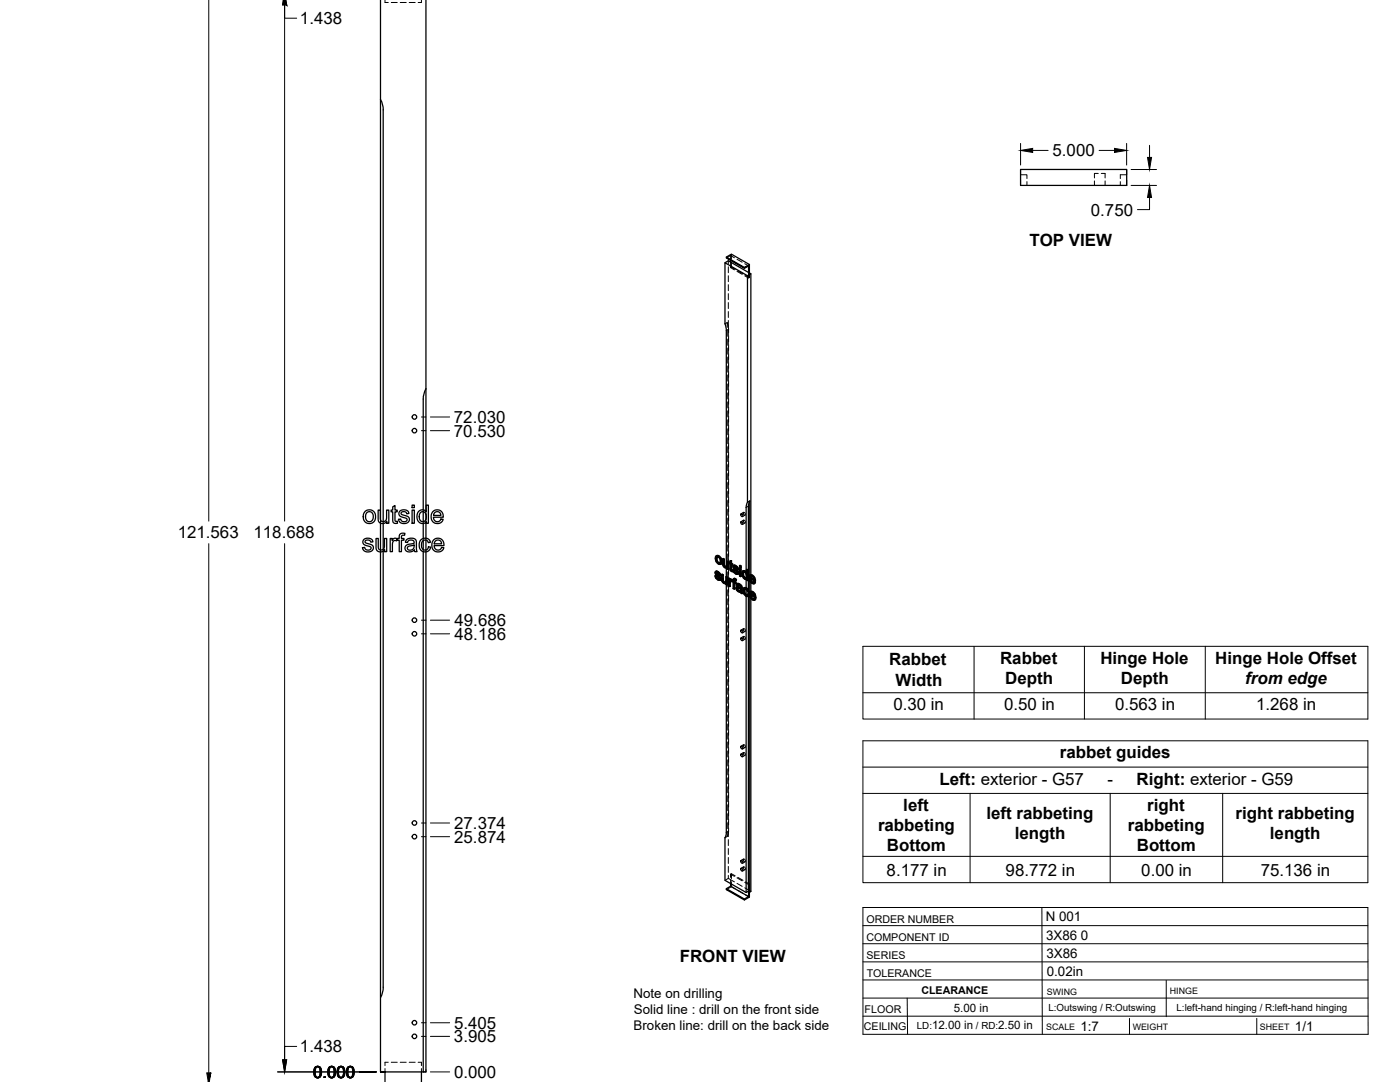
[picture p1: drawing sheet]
<svg xmlns="http://www.w3.org/2000/svg" width="559mm" height="432mm" viewBox="0 0 559 432" stroke-linecap="round" stroke-linejoin="round" font-family="sans-serif">
<!-- layer: Visible -->
<g fill="none" stroke="#000" stroke-width=".51">
<path d="M151.9 0v207.3M170 0v204.1M151.9 39.7l.9 2.3 .2 1.8v164.4M407.4 67.6h42.3v6.4h-42.3zM289.4 104.9l1.3-.8 9 5.2-1.4 .7M289.9 102.6l2-1.2 7.2 4.2M291.6 103.9v.7M297.1 106.7l-7.2-4.1v.4l7.2 4.1M299.1 105.6l-2 1.1v.4l1.7-1v2.6M299.1 105.6v3.3M299.7 109.3v120.1M170 155.1l-.7 1.7-.4 2.5v44.2"/>
<path d="M299.3 199.9v29.7l1.1-.1 .8 .9M299.3 199.9l-1 .6M299.3 200l-.6 2M145.3 215.2l1.3-.4a1.8 1.8 0 0 1 2.2 1.5l-.8 .1a1.14 1.14 0 0 0-1.2-.9 1.14 1.14 0 0 0-1.1 .9l.8 .5a3 3 0 0 1 2.4 1.1 2.16 2.16 0 0 1-1.5 2.3 2.16 2.16 0 0 1-2.5-1l-.2-.7 .9-.2a1.21 1.21 0 0 0 1.2 1.3 1.21 1.21 0 0 0 1.2-1.4l-.8-.3a2.37 2.37 0 0 1-2.3-1.3v-.9zM145.8 204l1-.5a2.66 2.66 0 0 1 3.1 3.1 2.66 2.66 0 0 1-4 1.8 3.2 3.2 0 0 1-.1-4.4zM146.3 204.7l1.3-.5 1.1 .8 .2 1.8-.8 1.3h-1.2l-.7-.6-.3-1.5zM150.1 214.9h.9v2.9a1.31 1.31 0 0 0 1.3 1.7 1.31 1.31 0 0 0 1.2-1.8v-2.8h.8v5.3h-.8v-.8a1.86 1.86 0 0 1-2.2 .8 1.86 1.86 0 0 1-1.2-2.1zM150.9 203.6h.9v2.9a1.32 1.32 0 0 0 1.3 1.7 1.32 1.32 0 0 0 1.2-1.8v-2.8h.9v5.2h-.8v-.8a1.86 1.86 0 0 1-2.3 .9 1.86 1.86 0 0 1-1.2-2.1zM151.9 208.8v10.7M153 220v174l-.2 1.8-.9 2.3M153 208.9v10.3M155.7 214.9h.8v.8a1.27 1.27 0 0 1 2-.7l.8-.1v-.6a1.51 1.51 0 0 1 .7-1.4 1.51 1.51 0 0 1 1.6 0l-.1 .7a.81 .81 0 0 0-.9 0 .81 .81 0 0 0-.4 .8v.5h1v.7h-1v4.6h-.9v-4.6h-.8v-.4l-.2 .7-.4-.2a1.21 1.21 0 0 0-1.3 1.7v2.8h-.9z"/>
<path d="M156.8 202.3l.8-.6v1.9h.9v.7h-.9l.1 3.5 .8 .2 .2 .8-.7 .1a1.16 1.16 0 0 1-1.2-1.6v-3h-.7v-.7h.7zM159.5 204.1l.7-.5 .9-.1a1.73 1.73 0 0 1 2.1 1.4l-.9 .1a1.14 1.14 0 0 0-1.1-.9 1.14 1.14 0 0 0-1.1 1l1.2 .5a2 2 0 0 1 2.1 1.4 2.21 2.21 0 0 1-1.9 1.9 2.21 2.21 0 0 1-2.3-1.3l-.2-.3 .9-.2a1.23 1.23 0 0 0 1.3 1.2 1.23 1.23 0 0 0 1.2-1.3l-.8-.3a2.63 2.63 0 0 1-2.3-1.3zM162.3 215.4l1.6-.6 1.2 .1 .8 .4 .6 4.9h-1l-.1-.7a2.02 2.02 0 0 1-2.2 .8 2.02 2.02 0 0 1-1.5-1.8l.8-1.1 1.8-.4a.78 .78 0 0 0 1-.7 .78 .78 0 0 0-1-.8 1.27 1.27 0 0 0-1.6 1l-.9-.1zM162.8 218.2l1.6-.4a.49 .49 0 0 1 .7-.3 .49 .49 0 0 1 .2 .7 1.37 1.37 0 0 1-1.2 1.3 1.37 1.37 0 0 1-1.5-.9zM164.5 203.6h.9v5.2h-.9zM164.5 201.6h.9v1h-.9zM167 204.2a2 2 0 0 1 3.1 0v-2.6h.9v7.2h-.9v-.6a2.16 2.16 0 0 1-2.6 .4 2.16 2.16 0 0 1-1.1-2.4zM167.7 204.7l.5-.4a2.02 2.02 0 0 1 2 1.2 2.02 2.02 0 0 1-.4 2.2 1.51 1.51 0 0 1-2 .2 1.51 1.51 0 0 1-.5-1.9zM168 215.4a2.22 2.22 0 0 1 3.8 1l-.9 .2a1.47 1.47 0 0 0-1.9-.9 1.47 1.47 0 0 0-.8 2l.2 1 .6 .7a1.33 1.33 0 0 0 2-1.2l.9 .1-.4 1.1a2.36 2.36 0 0 1-2.8 .7 2.36 2.36 0 0 1-1.4-2.5zM168.9 204.2v4M168.9 208.9v6M168.9 215.8v3.5"/>
<path d="M170 205.2v2M170 208.3v6.5M170 215.5v4M172.8 204.2a2.47 2.47 0 0 1 2.9-.5 2.47 2.47 0 0 1 1.2 2.7h-3.9l.2 .9a1.49 1.49 0 0 0 1.4 .9 1.49 1.49 0 0 0 1.4-1.1l.9 .1-.3 .7a2.64 2.64 0 0 1-3.7 .5 2.64 2.64 0 0 1-.5-3.7zM173 215.5a2.47 2.47 0 0 1 3-.4 2.47 2.47 0 0 1 1.2 2.6h-3.9l.2 .9a1.48 1.48 0 0 0 1.4 .9 1.48 1.48 0 0 0 1.4-1l.9 .1a2.56 2.56 0 0 1-3.5 1.4 2.56 2.56 0 0 1-1.2-3.5zM173.5 204.6l.8-.4a1.43 1.43 0 0 1 1.7 1.5h-2.9zM173.8 215.9l.7-.4a1.41 1.41 0 0 1 1.8 1.5h-3zM295.7 208.2l.6 .2 .2 .8-.6-.2zM295.7 205.1l.6 .2 .2 .8-.6-.2zM297.8 202.5v25.7M298.3 200.5v-90.5l-8.9-5.1v24.3l.5 2.7v94.3M298.4 200.5l-.6 2"/>
<path d="M298.7 202v33.4M151.9 220.3v207.5h17M168.9 220.2v207.6M170 220.2v207.6h-1.1M285.3 229.8l.5 .2M285.7 228l.9 .1M285.8 230l.2-.2 .2 .6-.2 .2zM285.9 228.7l.4 .3M285.9 228.9l1.4 1.1M285.9 221.8h1.1zM285.9 221.8l-.4 .5v1l.9 1.5a.95 .95 0 0 0 1.4 .2M285.9 227.9l-.3 .2"/>
<path d="M286 223.1l.2 .9M286 230.6l.5 .4h.5M286 228.1h.6l.5 .4M286 229.8h-.7l.6 1.1 .8 .6h.7M286.1 229.2l1.5 1.2M286.1 228.5v.1M286.1 228.8l-.2-.2 .6 .1 .5 .8 .4 .2M286.2 224l.2-.1 .6 .6-.3 .2zM286.2 230.4l.5 .5M286.2 227.9l-.7 .3v.6l1.4 1.7v.6M286.3 222.3l-.1 .6M286.4 228.2l1.1 .8"/>
<path d="M286.4 223.9l-.2-1-.2 .2 .4-.8 .7 .4 .4 1-.2 1h-.6M286.5 231l.4 .1M286.7 221.9l.9 .9 .2-.1 .4 1.3M286.9 228.6l.6 .4-.1 .7-.1-.6M287 224.5l.3 .1M287 221.8l.8 .9M287 231.1h-.1M287.1 230.1l.3 .5 .2-.2 .1 .5M287.4 230.6l.1 .5 .2-.2-.1 .5M287.5 231.1l-.1 .4 .2-.1-.3 .2M287.6 222.8l.4 1.4 .2-.2-.2 .9M287.8 225.1l-.2 .1"/>
<path d="M288 224.2l-.2 .9M288 229.2l.7 .2v2.2M288.5 223l.6 .1v2.2M288.5 229.5v2.1l.4 .4M288.5 231.7l.2 .4 .5 .2M288.7 232.1l.9 .3-.2 .1M288.7 229.4l-.7-.2 .1 2.6 .8 1h.9M288.9 223.2v2.2l.4 .4M288.9 225.5l.2 .4 .5 .2M289 232.4l.4 .1M289.1 225.9l.3 .3h.6l-.2 .1M289.1 223.1l-.6-.1 .1 2.7 .7 .9 .9-.1v.5l.4 .2"/>
<path d="M289.4 226.2l.4 .1M289.7 230.2l.7 .1v3l-.3 .2v-3M289.8 232.8v.4l.3 .3M289.8 232.8l-.2 .1M289.9 233.3v99l-.5 2M289.9 226.7v3.4M290.1 224l.7 .1v3l-.2 .1v-3M290.2 226.6l-.2 .1M290.4 230.3l-.7-.1v2l-.3 .3M290.8 224.1l-.7-.1v1.9l-.3 .4M290.8 230.8l1.6 .7M291.2 231.1v.4l.8-.3"/>
<path d="M291.3 232l.2 2-.2 .1v-1.6M291.3 224.4l-.3 .1v.4l.3 .1 .1 2.4 .4 .6 .7 .1-.1-.5h-.4M291.3 223.9l.7-.2v1.1M291.4 230.9l-.6-.1v3l.5 .3M291.6 231.8v.1M291.7 231.1l-.3 .2M291.8 231.3l.4 .4M291.8 223.9v1l.6 .1M291.8 224.9l.6 .1-.2 .6v-.4M291.8 227.4l.4 .1M291.9 227.5l.5 .1M292 223.7l-.7 .2v.8l-.3-.2"/>
<path d="M292 225.4v1.8M292.1 232.1l-.7-.3 .1 .6M292.2 225.6l-.4-.3v2l.3 .1M292.2 227.7l.1 .5M292.2 231.6h.4v.3zM292.2 232.1l.4 .2v2.6l.5 .2M292.2 231.6v.5M292.2 231.8l-.1 .3M292.2 232.1h-.1M292.5 227.4l.4 .2M292.8 225.7h.9M292.9 230.9l1.1 .3"/>
<path d="M292.9 227.6l.2-.1 .2 .5-.2 .2zM293 226.3l.4 .4M293 226.5l1.5 1.1M293.1 232.1l.7 .2-.2 .5v-.4M293.1 225.5l-.4 .2M293.1 230.8l-.3 .2M293.1 228.2l.5 .4h.6M293.1 225.7h.6l.6 .4M293.1 227.5l-.6-.1 .6 1.3 .8 .5 .6-.1M293.2 226.8l1.5 1.2M293.2 226.1v.1M293.2 226.4l-.1-.2 .5 .1 .9 1"/>
<path d="M293.3 231.5v.5M293.3 232.6v2.4l-.2 .1v-2.6l.5 .3M293.3 231.1l.7 .1-.3 .6 .1-.4M293.3 228l.5 .5M293.3 225.6l-.6 .2-.1 .6 1.5 1.8-.1 .5M293.5 225.8l1.1 .8M293.6 230.9l-.8 .1-.2 .6M293.6 228.6l.4 .1M293.7 231.8l-.6-.3v.6l.7 .2M294 233l-.2 .4 .5 .3M294 233l.6-.2 .6 .2M294 226.3l.4 .4 .2-.1 .2 .5-.3 .2-.1-.6"/>
<path d="M294.1 234.2l.6-.1 .9 .4M294.1 228.7h-.1M294.2 235l.2 .4 .6 .2M294.2 227.8l.3 .4 .2-.2 .2 .6M294.3 234.8l.3 .5M294.3 234.1l-.3 .2M294.4 235.4l.3 .4h.7h-.7M294.4 234.7l-.1 .1M294.4 232.9l1.4 .5M294.4 234.7h.1a.8 .8 0 0 1 1 .9l-.3 .3M294.5 234.7l-.1 .2M294.5 228.2l.1 .5 .3-.1-.2 .4"/>
<path d="M294.6 233.4l-.3 .3 .3-.3 .7 .5a.36 .36 0 0 1 .3 .4 .36 .36 0 0 1-.4 .3l-.8-.3M294.6 234.1l-.8 .4 .1 .9 .9 .8h.8l.5 .7M294.6 228.7l-.1 .4 .2-.1-.3 .2M294.6 232.8l-.5 .2M295 233.2l1.1 .6M295.2 226.9l.6 .1zM295.2 225.7l.6 .1zM295.2 226.9v3l.4 .2M295.2 225.7v.6l.4 .2M295.6 233.6l.2 .4 .3-.2 .1 .5M295.8 227v3l-.2 .1v-3M295.8 225.8l-.2 .7v-.5"/>
<path d="M295.8 234l.2 .4h.2l.1 2M296 234.4v2.1l.3-.1 .1 .4-.3 .1-.1-.4M296.6 229.2l.2 1M296.6 227.8h.8l.5 .4M296.7 227.8l-.2 .1M296.8 228.4l.6 .1 .5 1v1.1l-.6 .1M296.8 228.4l-.2 .8 .2-.2 .2 1M296.8 230.2l.2-.2 .5 .6-.2 .1zM296.8 228.4h.1M296.9 227.7l-.2 .1M297 228.3l-.2 .7M297 235.9l.2 .9 .8 .5"/>
<path d="M297.1 234.6h.9l.7 .7M297.2 236.9l.5 .6 .6-.1M297.2 228l.7 .3M297.3 234.5l-.4 .2M297.4 235.1l-.2 .7M297.4 227.8l-.4-.1a1.77 1.77 0 0 0-.2 3.1l.7 .4 .5-.1M297.8 234.8l.6 .6 .3-.1 .3 .9-.2 .1-.4-.9M297.8 229.1v1.6l-.3-.1M297.8 235.2v2M297.8 237.9v118.3M297.9 227.3l.7 .1v4.2l-.2 .1v-4.1M298 234.6l-.5-.1a1.44 1.44 0 0 0-.7 2.2l.6 1 1.1 .3"/>
<path d="M298 231.1v.4l.4 .2M298 231.1l-.2 3.4M298.4 237.1l.4 .3M298.6 227.4l-.7-.1v1.5l-.3-.5M298.7 237.9v117.8l-.9 .5M298.7 236.3v.7M298.8 236.3l-.4-.2-.4-.7a.52 .52 0 0 0-.8-.2 .52 .52 0 0 0 0 .8l.2 .8M298.8 237.4l.2-.1-.5 .7zM299 237.3l-.4-.3-.4 .6-.5-.1M299.3 231.9l.5 .7a.95 .95 0 0 0 1 .4 .95 .95 0 0 0 .7-.6M299.3 231.9v4.4M299.3 238.1v117.9"/>
<path d="M299.4 230.5l1.5 .9-.5-1.1a.52 .52 0 0 0-.6-.3 .52 .52 0 0 0-.4 .5l.2-.1 1.2 .7M299.4 236.1h1.1l.8 .9M299.5 237.1l1.5 .8-.5-1a.52 .52 0 0 0-.6-.4 .52 .52 0 0 0-.4 .6l.3-.2 1.1 .7M299.6 231.8l.6 .6h.6M299.7 231.3l-.1-.2 .2 .6M299.7 238.9v116.8l-.4 .3M299.7 232.5v3.5M299.8 230l-.2 .4 .1-.3M299.8 237.6l.2 .7M299.8 238.4l.5 .6 .6-.1M299.9 236.5l-.1 .4M300.1 229.7l.9 .8 .2-.1 .3 1.4"/>
<path d="M300.2 232.4l.4 .1M300.3 236.2l.8 .9 .2-.1 .4 1.3M300.3 239l.4 .1M300.4 229.5l-.7-.1-.7 .4-.1 1.1 .4 1M300.5 236.1l-.7-.2-.7 .7 .1 1.3 .8 1.3a.94 .94 0 0 0 .9 .4 .94 .94 0 0 0 .8-.7M300.7 232.4l-.1 .1M300.8 239l-.1 .1M300.8 232.2l.5 .3M301 230.5l.3 1.4 .2-.1-.2 .1M301 238.7l.5 .4M301.1 237.1l.4 1.4 .2-.2-.2 .2M301.3 232l-1.9-1.1 .2 .9 .2-.1 .6 .6"/>
<path d="M301.5 238.6l-2-1.1 .3 .9 .2-.1 .5 .5M301.5 232.4l-.5 .5M301.5 232.4l-.4-.3-.5 .4M301.7 238.9l-.5 .6M301.7 238.9l-.5-.3-.5 .5M295.7 251.5l.6 .2 .2 .8-.6-.2zM295.7 254.6l.6 .2 .2 .8-.6-.2zM295.7 297.9l.6 .1 .2 .8-.6-.1zM295.7 301l.6 .1 .2 .8-.6-.1zM289.4 334.3v17l8.4 4.9M291.6 352.6v1.1l-1.7 .9v.4l7.2 4.2v-.4l-7.2-4.2M291.6 353.7l7.2 4.1-1.7 1"/>
<path d="M295.7 343.5l.6 .1 .2 .8-.6-.1zM295.7 346.6l.6 .1 .2 .8-.6-.1zM298.7 355.7l.6 .3M298.8 355.7v2.1M299.1 355.9v2.1l-2 1.2M153.7 427.8v4M168.2 427.8v4"/>
<circle cx="165.4" cy="166.4" r=".9"/>
<circle cx="165.4" cy="171.9" r=".9"/>
<circle cx="165.4" cy="247.5" r=".9"/>
<circle cx="165.4" cy="252.9" r=".9"/>
<circle cx="165.4" cy="333.9" r=".9"/>
<circle cx="165.4" cy="328.4" r=".9"/>
<circle cx="165.4" cy="408.1" r=".9"/>
<circle cx="165.4" cy="413.6" r=".9"/>
</g>
<!-- layer: Hidden -->
<g fill="none" stroke="#000" stroke-width=".4">
<path d="M153.7 0v1h1.3M156.2 1h2.4M159.7 1h2.4M163.3 1h2.4M168.2 0v1h-1.3M407.4 69.7h2.5v1.6M409.9 72.5v1.5M436.8 72.2v1.8M438.4 69.2h-1.6v1.8M439.6 69.2h1.5v1.8M441.1 72.2v1.8M447.2 72.5v1.5"/>
<path d="M449.7 69.7h-2.5v1.6M290.7 104.1v1.2M290.7 106.5v2.3M290.7 110v2.4M290.7 113.6v2.4M290.7 117.2v2.4M291.6 102v1.9M291.6 104.6v2.2M291.6 102l-1.7 1M291.6 102l1.5 .9M291.9 106.6l-.3 .2 1.5 .9M291.9 101.4v2"/>
<path d="M291.9 104.6v2M291.9 106.6l1.6 .9M294.2 103.5l2 1.1M294.2 108.3l2 1.2M294.5 108.1l2.1 1.2M297.3 105.2l1.5 .9M297.3 110.1l1.5 .8M297.6 109.9l1.5 .9M298.8 108.7v2.2l.3-.1v-1.9M289.4 129.2l.9-.5 .5 2.2v1.9M290.3 128.7v2M290.3 131.8v2.4"/>
<path d="M290.3 135.4v2.4M290.3 139v2.4M290.7 120.8v2.3M290.7 124.3v2.4M290.7 127.9v2.4M290.7 131.5v2.4M290.7 135v2.4M290.7 138.6v2.4M290.8 133.9v2.4M290.8 137.5v2.4M290.3 142.6v2.3M290.3 146.1v2.4"/>
<path d="M290.3 149.7v2.4M290.3 153.3v2.4M290.3 156.9v2.3M290.7 142.2v2.4M290.7 145.8v2.3M290.7 149.3v2.4M290.7 152.9v2.4M290.7 156.5v2.4M290.8 141.1v2.4M290.8 144.7v2.3M290.8 148.2v2.4M290.8 151.8v2.4"/>
<path d="M290.8 155.4v2.4M290.8 159v2.3M290.3 160.4v2.4M290.3 164v2.4M290.3 167.6v2.3M290.3 171.2v2.3M290.3 174.7v2.4M290.3 178.3v2.4M290.7 160v2.4M290.7 163.6v2.4M290.7 167.2v2.4M290.7 170.8v2.3"/>
<path d="M290.7 174.3v2.4M290.7 177.9v2.4M290.8 162.5v2.4M290.8 166.1v2.4M290.8 169.7v2.3M290.8 173.2v2.4M290.8 176.8v2.4M290.3 181.9v2.3M290.3 185.4v2.4M290.3 189v2.4M290.3 192.6v2.4M290.3 196.2v2.3"/>
<path d="M290.3 199.7v2.4M290.7 181.5v2.4M290.7 185v2.4M290.7 188.6v2.4M290.7 192.2v2.4M290.7 195.8v2.3M290.7 199.3v2.4M290.8 180.4v2.4M290.8 184v2.3M290.8 187.5v2.4M290.8 191.1v2.4M290.8 194.7v2.4"/>
<path d="M290.8 198.2v2.4M151.9 207.3v1.5M151.9 219.5v.8M153 208.2v.7M153 219.2v.8M168.9 203.5v.7M168.9 208.2v.7M168.9 214.9v.9M168.9 219.3v.9M170 204.1v1.1M170 207.2v1.1M170 214.8v.7"/>
<path d="M170 219.5v.7M290.3 203.3v2.4M290.3 206.9v2.4M290.3 210.4v2.4M290.3 214v2.4M290.3 217.6v2.4M290.7 202.9v2.4M290.7 206.5v2.4M290.7 210.1v2.3M290.7 213.6v2.4M290.7 217.2v2.4M290.8 201.8v2.4"/>
<path d="M290.8 205.4v2.4M290.8 209v2.3M290.8 212.5v2.4M290.8 216.1v2.4M290.8 219.7v2.4M296.7 207.6a.53 .53 0 0 1 .7 .3 .53 .53 0 0 1-.3 .7zM296.7 204.5a.53 .53 0 0 1 .7 .3 .53 .53 0 0 1-.3 .7zM296.8 207.6l-1 .6M296.8 204.5l-1 .6M297.4 208.7l-1 .6M297.4 205.6l-1 .6M285.6 229.7l.3 .9-.2 .1"/>
<path d="M285.6 228.4l.1 .5-.2 .1M285.7 228.1l-.3 .4M285.7 222.7l.4 1.3-.3 .2M285.7 228.9l.3 .4-.2 .1M285.9 228l-.4 .2M285.9 230.6l.8 .7-.2 .1M286 229.3l1.1 1-.2 .2M286.1 224l.9 1-.3 .1M286.1 228.5h.5l-.2 .2M286.1 221.7l-.6 1.1M286.2 222.3l.8-.1-.3 .2M286.6 228.5l.4 .4-.2 .1"/>
<path d="M286.7 231.3l.5 .2-.2 .1M287 222.2l.5 .6-.2 .2M287 225l.6 .1-.2 .2M287 228.9l.2 .5-.2 .1M287.1 231h-.1M287.1 230.4l.2 .3-.2 .2M287.1 231l-.1 .1M287.2 229.4l.4 .1M287.3 230.7l-.2 .3M287.5 231.4l-.3 .1M287.5 224.6h-.2M287.5 222.8l.2 .9-.2 .2"/>
<path d="M287.7 223.8l-.4 .9M287.8 225.1h-.2M288.2 229.1l.1 2.4-.2 .1M288.3 231.5l.1 .4-.2 .2M288.4 231.9l.3 .4-.2 .2M288.7 222.9v2.3l-.2 .2M288.7 225.2l.1 .5-.2 .1M288.7 232.3l.4 .4-.2 .1M288.8 225.7l.3 .4-.2 .1M289.1 226.1l.5 .4-.3 .1M289.1 232.7h.9l-.2 .1M289.6 226.5l.8-.1-.2 .1"/>
<path d="M289.6 232.4h.1M289.7 232.4l-.2 .1M289.8 232.8h.1M289.9 232.2l-.3 .2M289.9 226.2v.5M289.9 231.7l-.3 .6M289.9 230.1v3.2M290 232.7l-.2 .5M290 233.1l.4 .2M290 226.2h.1M290.2 226.1l-.3 .2M290.2 226.5v.1"/>
<path d="M290.3 221.1v2.4M290.3 224.7v2.4M290.3 228.3v2.4M290.3 231.9v2.4M290.3 235.4v2.4M290.3 239v2.4M290.3 226l-.3 .2M290.3 223.8v1.9l-.3 .4M290.4 226.4l-.2 .6M290.4 226.9l.4 .2M290.7 220.8v2.3M290.7 224.3v2.4"/>
<path d="M290.7 227.9v2.4M290.7 231.5v2.4M290.7 235.1v2.3M290.7 238.6v2.4M290.8 223.2v2.4M290.8 226.8v2.4M290.8 230.4v2.4M290.8 234v2.3M290.8 237.5v2.4M291.1 230.7v3l-.3 .1M291.1 233.7l.4 .3M291.2 224.7l.3 .2-.2 .1"/>
<path d="M291.2 224.3l-.2 .6M291.3 224.4l.2 .1M291.4 231.3v.1M291.5 224.9l.1 2.4-.2 .1M291.5 223.8l-.2 .9M291.6 227.3l.2 .3-.2 .2M291.7 231.2l-.5 .3M291.7 231.7l-.1 .1M291.7 231.7h.3l-.2 .1M291.8 225.3l.2-.1v.2M291.8 227.6l.4 .3-.2 .1M292 231.7l.3 .3"/>
<path d="M292 225.2l.4 .2M292.2 227.9l.3 .2M292.2 231.8l.2-.1-.1 .3M292.3 232l-.1 .1M292.4 231.5v.1M292.4 231.9l.4 .2-.2 .2M292.4 231.7l-.2 .4M292.4 231.5l-.2 .2M292.6 231.6l.2 .2M292.7 227.3l.3 .9-.2 .1M292.8 226l-.1 .6M292.8 232.1v2.7l-.2 .1"/>
<path d="M292.8 225.7l-.3 .4M292.8 234.8l.5 .2M292.9 226.5l.3 .4-.3 .2M292.9 231l-.3 .9M293 225.6l-.4 .2M293 230.8l-.3 .3M293 228.2l.8 .7-.2 .1M293.1 232.5l.2-.1v.2M293.1 226.1h.1M293.1 231.5h.2M293.2 226.9l1.1 1.1-.3 .1M293.3 232.4l.5 .3"/>
<path d="M293.3 226l-.2 .2M293.3 226l.5 .1-.3 .2M293.3 231.4l.3 .1-.2 .1M293.6 231.5l.3 .1M293.8 226.1l.4 .4-.3 .1M293.8 228.9l.6 .2-.3 .1M294 234.6l.2 .8-.2 .1M294 233l.2-.1-.4 .5M294 233.3l.5 .3M294.1 234.3l-.3 .4M294.2 228.6h.1M294.2 226.5l.1 .5-.2 .1"/>
<path d="M294.2 234.1l-.4 .3M294.2 235.4l.7 .6-.3 .1M294.3 228.6l-.2 .1M294.3 228l-.1 .5M294.3 227l.5 .1M294.4 228.3l-.1 .3M294.5 233.4h.1M294.5 234.7h.1M294.5 234.7h-.1M294.6 234.6l-.3 .2M294.6 229l-.2 .1M294.7 234.6l1.1 .4-.2 .1"/>
<path d="M294.7 233.3l.5 .1-.3 .2M294.9 236l.5 .2-.3 .1M295.2 233.4l.5 .5-.3 .1M295.4 236.2l.4-.1-.2 .1M295.4 226.7v3l-.2 .2M295.4 225.6l-.2 .7M295.4 229.7l.4 .3M295.4 226.2l.4 .2M295.6 234.5h.2M295.6 235.7l-.2 .2M295.7 233.9l-.1 .6M295.7 235.6l-.2 .2"/>
<path d="M295.8 235l-.3 .7M295.8 234.4l-.2 .3M295.8 236.1l-.1 .5M295.9 236.5l.5 .3M296.3 228.8l.2 .9-.2 .1M296.5 228l-.4 .9M296.5 229.7l.4 .8-.2 .1M296.7 227.8l-.5 .4M296.8 235.5l.3 1.4-.2 .1M296.9 230.5l.6 .5-.3 .1M296.9 234.8l-.3 .9M297 228.3h.5l-.2 .1"/>
<path d="M297 228.3l-.2 .1M297 228.3h.1M297.1 236.9l.9 .9-.2 .1M297.1 234.5l-.4 .4M297.4 235.1l-.2 .1M297.5 235l.5 .1-.2 .1M297.5 231l.5 .1M297.5 228.3l.4 .5-.1 .2M297.8 228.2v.9M297.8 234.5v.7M297.8 237.2v.7M297.9 228.3l.3 .4"/>
<path d="M298 235.1l.4 .3-.3 .2M298 230.6l-.2 .6M298 228.9l.2 1-.2 .1M298.2 227.2l-.3 1.6M298.2 229.9l-.4 .8M298.2 231l-.2 .5M298.2 231.4l.4 .2M298.4 235.4l.2 .6-.2 .1M298.4 237.4h-.1M298.6 236l.4 .2M298.6 237l-.4 .6M298.7 237v.9l-.7-.1"/>
<path d="M298.7 235.4v.9M299.1 237.1l.5-1.1 .1 2.9M299.3 229.6v2.3l.2-.1-.4-1.4M299.3 236.3v1.8M299.3 237l.3 1.3-.2 .1M299.5 231.8l.9 .9-.2 .1M299.5 229.4l-.6 1.1M299.5 237.5l.2-.2 .1 .3M299.6 230.8l1.9 1.1M299.6 238.3l.9 .9-.2 .2M299.7 230.4l-.1 .7v-.3l-.2 .1M299.7 229.4v.7"/>
<path d="M299.7 231.3v1.2M299.7 237.3l2 1.2M299.8 230h-.2M299.8 229.9l.6 .1-.3 .1M299.9 236.5l-.1 .1M300 236.5h.5l-.2 .1M300.4 230l.5 .5-.2 .2M300.4 232.7l.7 .2-.2 .1M300.5 236.5l.6 .6-.3 .1M300.5 239.2l.8 .2-.2 .1M300.8 232.3v.1M300.8 232.3l-.1 .1"/>
<path d="M300.8 231.1l.3 .1M300.9 232.3l-.3 .2M300.9 230.5l.2 .7-.2 .2M300.9 237.6l.3 .2M300.9 238.9h.1M300.9 238.9l-.1 .1M301 238.9l-.2 .1M301.1 237.1l.1 .7-.2 .1M301.1 232.1l-.3 .2M301.2 238.6l-.3 .3M301.2 232.8l-.1 .1M301.4 239.4h-.1"/>
<path d="M290.3 242.6v2.4M290.3 246.1v2.4M290.3 249.7v2.4M290.3 253.3v2.4M290.3 256.9v2.3M290.7 242.2v2.4M290.7 245.8v2.4M290.7 249.3v2.4M290.7 252.9v2.4M290.7 256.5v2.4M290.8 241.1v2.4M290.8 244.7v2.4"/>
<path d="M290.8 248.2v2.4M290.8 251.8v2.4M290.8 255.4v2.4M290.8 259v2.3M296.7 250.9a.53 .53 0 0 1 .7 .3 .53 .53 0 0 1-.3 .7zM296.7 254a.53 .53 0 0 1 .7 .3 .53 .53 0 0 1-.3 .7zM296.8 250.9l-1 .6M296.8 254l-1 .6M297.4 252l-1 .6M297.4 255.1l-1 .6M290.3 260.4v2.4M290.3 264v2.4"/>
<path d="M290.3 267.6v2.4M290.3 271.2v2.3M290.3 274.7v2.4M290.3 278.3v2.4M290.7 260.1v2.3M290.7 263.6v2.4M290.7 267.2v2.4M290.7 270.8v2.4M290.7 274.3v2.4M290.7 277.9v2.4M290.8 262.5v2.4M290.8 266.1v2.4"/>
<path d="M290.8 269.7v2.4M290.8 273.3v2.3M290.8 276.8v2.4M290.3 281.9v2.3M290.3 285.5v2.3M290.3 289v2.4M290.3 292.6v2.4M290.3 296.2v2.3M290.3 299.7v2.4M290.7 281.5v2.4M290.7 285.1v2.3M290.7 288.6v2.4"/>
<path d="M290.7 292.2v2.4M290.7 295.8v2.4M290.7 299.3v2.4M290.8 280.4v2.4M290.8 284v2.3M290.8 287.5v2.4M290.8 291.1v2.4M290.8 294.7v2.4M290.8 298.3v2.3M296.7 297.3a.53 .53 0 0 1 .7 .3 .53 .53 0 0 1-.3 .7zM296.8 297.2l-1 .6M297.4 298.3l-1 .6"/>
<path d="M290.3 303.3v2.4M290.3 306.9v2.4M290.3 310.5v2.3M290.3 314v2.4M290.3 317.6v2.4M290.7 302.9v2.4M290.7 306.5v2.4M290.7 310.1v2.3M290.7 313.6v2.4M290.7 317.2v2.4M290.8 301.8v2.4M290.8 305.4v2.4"/>
<path d="M290.8 309v2.4M290.8 312.5v2.4M290.8 316.1v2.4M290.8 319.7v2.4M296.7 300.4a.53 .53 0 0 1 .7 .3 .53 .53 0 0 1-.3 .7zM296.8 300.3l-1 .6M297.4 301.4l-1 .6M290.3 333.8l-.9 .5M290.3 321.2v2.4M290.3 324.7v2.4M290.3 328.3v2.4M290.3 331.9v1.9"/>
<path d="M290.7 320.8v2.4M290.7 324.4v2.3M290.7 327.9v2.4M290.7 331.5v2.4M290.7 335.1v2.3M290.7 338.6v2.4M290.8 330.4v1.9l-.5 1.5M290.8 323.3v2.3M290.8 326.8v2.4M290.7 342.2v2.4M290.7 345.8v2.4M290.7 349.4v1.1"/>
<path d="M290.7 350.5l-1.3 .8M290.7 350.5l2.4 1.4M291.6 350.1v-1.3l.3-.1v2M291.6 351.3v1.3M291.6 348.8l1.5 .9M291.9 353.9l-2 1.1M291.9 351.9v2M291.9 348.7l1.6 .8M291.9 353.9l1.6 .8M294.2 350.3l2 1.2M294.2 352.5l2 1.2M294.5 350.1l2.1 1.2"/>
<path d="M294.5 355.3l2.1 1.2M296.7 342.9a.53 .53 0 0 1 .7 .3 .53 .53 0 0 1-.3 .7zM296.7 346a.53 .53 0 0 1 .7 .3 .53 .53 0 0 1-.3 .7zM296.8 342.8l-1 .6M296.8 345.9l-1 .6M297.3 352.1l1.5 .9 .3-.2M297.3 354.3l2.4 1.4M297.4 343.9l-1 .6M297.4 347l-1 .6M297.6 351.9l1.5 .9M297.6 357.1l1.5 .9M298.8 353v2.7"/>
<path d="M299.1 352.8v3.1M153.7 426.4v1.4M155 423.9h-1.3v1.4M156.2 423.9h2.4M159.7 423.9h2.4M163.3 423.9h2.4M166.9 423.9h1.3v1.4M168.2 426.4v1.4"/>
</g>
<!-- layer: Reference -->
<g fill="none" stroke="#000" stroke-width=".4">
<path d="M407.4 67.6v2.1M407.4 71.9v2.1M449.7 67.6v2.1M449.7 71.9v2.1M168.2 166.4h1.8M168.2 171.9h1.8M168.2 247.5h1.8M168.2 252.9h1.8M168.2 328.4h1.8M168.2 333.9h1.8M168.2 408.2h1.8M168.2 413.6h1.8"/>
<path d="M151.9 426.9v.9h.9M151.9 427.8h1.8zM170 426.9v.9h-.9"/>
</g>
<!-- layer: Hidden Narrow -->
<path d="M290.8 131.4l-.9 .5M286.7 230l-.2 .1M288.2 231l-.2 .1M288.7 224.7l-.2 .2M289.9 231.7l-.2 .1M290.3 225.4l-.2 .2M291.5 226.7l-.2 .1M292.8 231.4l-.2 .2M293.8 227.6l-.2 .1M295.1 234.7l-.2 .1M295.8 235.1l-.2 .2M290.8 331.8l-.9 .5" fill="none" stroke="#000" stroke-width=".4"/>
<!-- layer: Visible Narrow -->
<path d="M298.7 202l-.9 .5M286.7 229.4l-.2 .1M288.7 231l-.2 .2M289.1 224.8l-.2 .1M292 226.9l-.2 .2M293.3 231.7l-.2 .1M293.8 227l-.2 .1M295 234.3l-.2 .1M296.2 234.8l-.2 .1M296.2 235.5l-.2 .1" fill="none" stroke="#000" stroke-width=".4"/>
<!-- layer: Titleblock -->
<path d="M344.4 362.2h201.6l.1 50.6h-201.7zM344.4 369.4h201.6M344.4 376.6h201.6M415.9 362.2l.1 50.6M344.4 383.9h201.6M344.4 391.1h201.6M344.4 398.3h201.6M362.1 398.3l.1 14.4M465.5 391.3v14.4M344.4 405.5h201.7M450.8 406.4v6.4M501.6 406.4v6.4" fill="none" stroke="#000" stroke-width=".4"/>
<!-- layer: Custom Tables -->
<path d="M344.4 257.9h201.6v29.1h-201.6zM388.8 257.9v29.1M432.8 257.9v29.1M481.1 257.9v29.1M344.4 276.5h201.6M344.4 295.6h201.6v56.7h-201.6zM344.4 306.1h201.6M344.4 316.6h201.6M387.2 316.6v35.7M443.1 316.6v35.7M488 316.6v35.7M344.4 341.8h201.6" fill="none" stroke="#000" stroke-width=".4"/>
<!-- layer: FD_Dimensions -->
<g fill="none" stroke="#000" stroke-width=".4">
<path d="M83.3 0v208M118.4 7.3h-4.8v-5.4v206.1M407.4 57.2v8.7M449.7 57.2v8.7M458.8 58v4.8M412.2 60h6.2M438.7 60h6.2M451.5 67.6h10.1M451.5 74h10.1M458.8 78.8v4.9h-4.8M171.8 166.4h7.7M171.8 171.9h7.7"/>
<path d="M83.3 217v211.2M113.6 217v206v-5.4h4.8M171.8 247.5h7.7M171.8 252.9h7.7M171.8 328.4h7.7M171.8 333.9h7.7M171.8 408.2h7.7M171.8 413.6h7.7M110.8 427.8h39.3M171.8 427.8h7.7"/>
</g>
<g fill="#000" stroke="#000" stroke-width=".4">
<path d="M407.4 60l4.8-.8v1.6zM444.9 59.2l4.8 .8-4.8 .8zM458 62.8h1.6l-.8 4.8zM458.8 74l.8 4.8h-1.6zM112.8 423h1.6l-.8 4.8z"/>
<path d="M113.1 0h1l.3 1.9zM113.1 0l-.3 1.9h1.6z"/>
<path d="M113.1 0h1l.3 1.9zM113.1 0l-.3 1.9h1.6z"/>
<path d="M84.1 428.2l-1 3.6h.4zM82.5 428.2h1.6l-1 3.6z"/>
</g>
<g font-size="6.7">
<text x="119.7" y="9.6">1.438</text>
<text x="420.1" y="62.4">5.000</text>
<text x="435.4" y="86">0.750</text>
<text x="410.9" y="98.2">TOP VIEW</text>
<text x="181.2" y="168.8">72.030</text>
<text x="181.2" y="174.2">70.530</text>
<text x="70.9" y="214.8">121.563</text>
<text x="101.2" y="214.8">118.688</text>
<text x="181.4" y="249.9">49.686</text>
<text x="181.4" y="255.3">48.186</text>
<text x="355" y="265.6">Rabbet</text>
<text x="399.2" y="264.9">Rabbet</text>
<text x="439.2" y="264.9">Hinge Hole</text>
<text x="485.1" y="264.9">Hinge Hole Offset</text>
<text x="357.5" y="273.6">Width</text>
<text x="401.2" y="273">Depth</text>
<text x="447.4" y="273">Depth</text>
<text x="497.1" y="273">from edge</text>
<text x="356.6" y="283.3">0.30 in</text>
<text x="400.8" y="283.3">0.50 in</text>
<text x="445.1" y="283.3">0.563 in</text>
<text x="501.4" y="283.3">1.268 in</text>
<text x="423" y="302.6">rabbet guides</text>
<text x="375" y="313.1">Left: exterior - G57</text>
<text x="442.1" y="313.1">-</text>
<text x="453.7" y="313.1">Right: exterior - G59</text>
<text x="360.6" y="323.6">left</text>
<text x="457.9" y="323.5">right</text>
<text x="393.8" y="326.9">left rabbeting</text>
<text x="493.2" y="326.9">right rabbeting</text>
<text x="181.3" y="330.8">27.374</text>
<text x="350.5" y="331.6">rabbeting</text>
<text x="405" y="335">length</text>
<text x="450.2" y="331.6">rabbeting</text>
<text x="506.9" y="334.9">length</text>
<text x="181.3" y="336.3">25.874</text>
<text x="354" y="339.7">Bottom</text>
<text x="453.7" y="339.6">Bottom</text>
<text x="353.9" y="349.4">8.177 in</text>
<text x="401.4" y="349.4">98.772 in</text>
<text x="455.5" y="349.4">0.00 in</text>
<text x="503.2" y="349.4">75.136 in</text>
<text x="271.3" y="383.8">FRONT VIEW</text>
<text x="181.2" y="410.5">5.405</text>
<text x="119.7" y="420">1.438</text>
<text x="181.2" y="416">3.905</text>
<text x="124.9" y="430.1">0.000</text>
<text x="181.2" y="430.1">0.000</text>
</g>
<g font-size="5.3">
<text x="417.4" y="367.6">N 001</text>
<text x="417.6" y="375.1">3X86 0</text>
<text x="417.7" y="382.2">3X86</text>
<text x="417.8" y="389.5">0.02in</text>
<text x="252.9" y="398.4">Note on drilling</text>
<text x="253" y="404.9">Solid line : drill on the front side</text>
<text x="252.9" y="411.2">Broken line: drill on the back side</text>
<text x="431.3" y="411.5">1:7</text>
<text x="516.9" y="411.5">1/1</text>
</g>
<g font-size="4.6">
<text x="380.7" y="403.7">5.00 in</text>
<text x="372" y="410.7">12.00 in</text>
<text x="398.4" y="410.7">2.50 in</text>
</g>
<g font-size="4.3">
<text x="345.8" y="368.4">ORDER NUMBER</text>
<text x="345.8" y="375.5">COMPONENT ID</text>
<text x="345.8" y="382.7">SERIES</text>
<text x="345.9" y="389.9">TOLERANCE</text>
<text x="367.7" y="396.7">CLEARANCE</text>
<text x="345.1" y="404.3">FLOOR</text>
<text x="344.8" y="411.1">CEILING</text>
</g>
<g font-size="3.9">
<text x="418.4" y="403.6">L:Outswing / R:Outswing</text>
<text x="469.6" y="403.6">L:left-hand hinging / R:left-hand hinging</text>
<text x="366" y="410.7">LD:</text>
<text x="389.5" y="410.7">/ RD:</text>
</g>
<g font-size="3.5">
<text x="417.9" y="397">SWING</text>
<text x="466.9" y="396.9">HINGE</text>
<text x="417.5" y="410.9">SCALE</text>
<text x="452.1" y="410.9">WEIGHT</text>
<text x="502.9" y="410.9">SHEET</text>
</g>
</svg>
